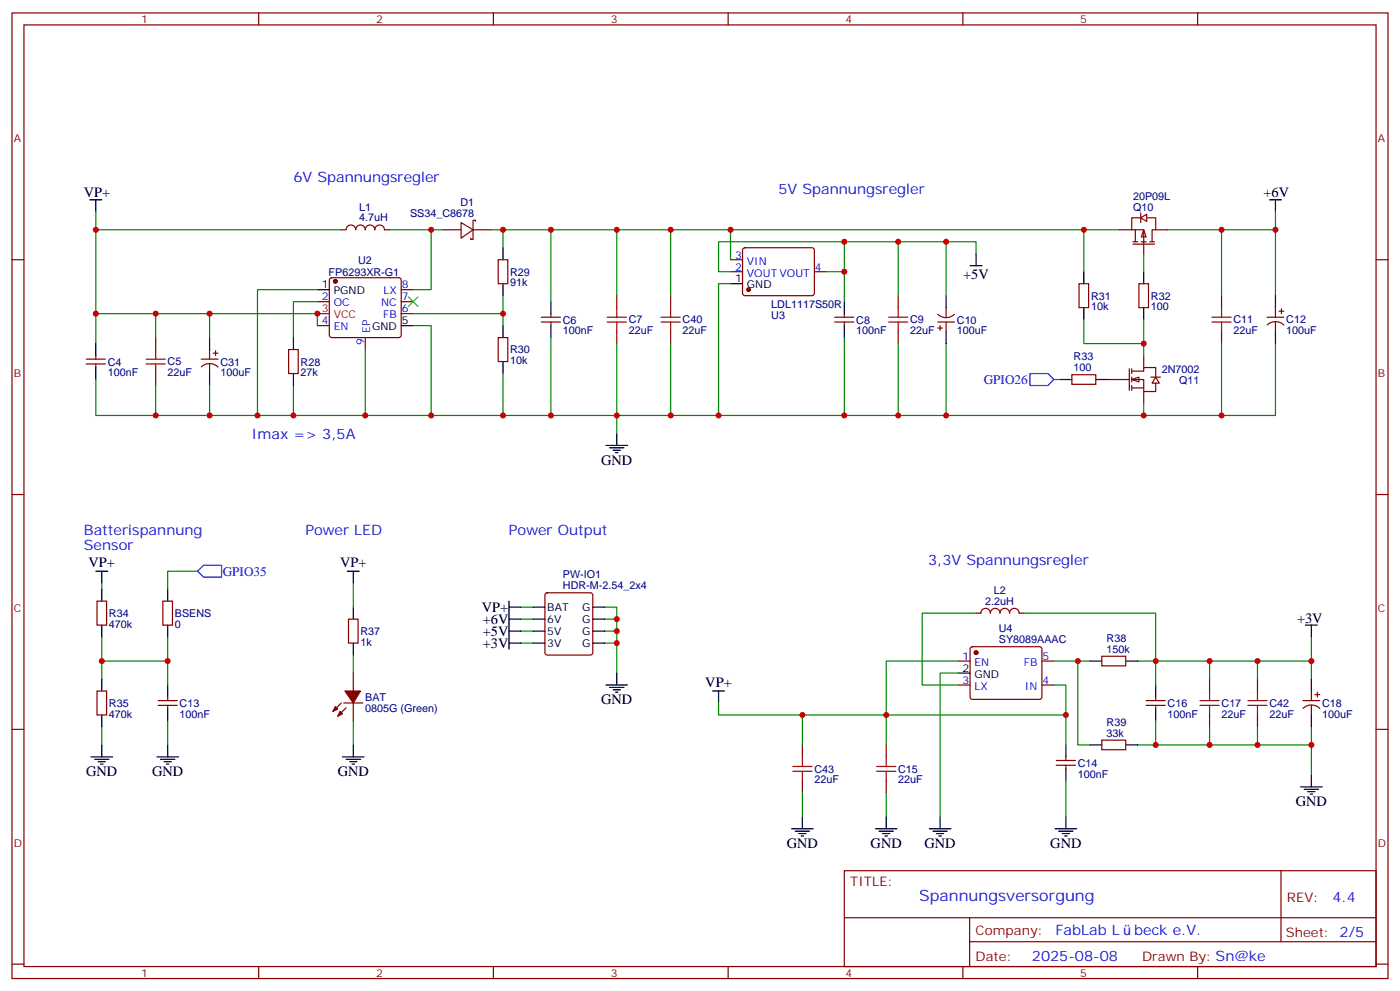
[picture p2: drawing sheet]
<svg xmlns="http://www.w3.org/2000/svg" width="412mm" height="292mm" viewBox="0 0 412 292" stroke-linecap="round" stroke-linejoin="round" font-family="sans-serif">
<g fill="none" stroke="#870000" stroke-width=".35">
<path d="M3.5 3.8h405.4v284.3h-405.4zM7.1 7.3h398.2v277.3h-398.2zM76.2 3.8v3.5M145.3 3.8v3.5M214.5 3.8v3.5M283.6 3.8v3.5M352.8 3.8v3.5M3.5 76.5h3.6M146.8 76.5h2.8v7h-2.8zM405.3 76.5h3.6M45.9 99.4v3.5M93.5 88.8h3.5"/>
<path d="M93.5 95.9h3.5M97.2 82l.5-.2h19.8l.5 .2 .2 .5v16.2l-.3 .5-.4 .2h-19.8l-.5-.2-.2-.5v-16.2zM107.6 99.4v3.5M118.2 88.8h3.5M118.2 92.4h3.5M118.2 85.3h3.5M146.8 99.4h2.8v7.1h-2.8zM159.5 93.4h5.6M159.5 94.8h5.6M162.3 92.4v1M162.3 94.8v1.1M181.7 87.1v3.5"/>
<path d="M181.7 97.6v3.6M335.5 83.5h2.8v7.1h-2.8zM359.8 87.1v3.5M359.8 97.6v3.6M25.4 105.8h5.6M25.4 107.2h5.6M28.2 104.7v1.1M28.2 107.2v1M45.9 110v3.5M3.5 145.6h3.6M405.3 145.6h3.6M28.6 177h2.8v7.1h-2.8z"/>
<path d="M102.7 182.3h2.8v7.1h-2.8zM104.1 198.2v5.3M282.2 194.7h3.6M286 190.6l.5-.2h19.7l.5 .2 .2 .5v14.4l-.7 .5-20-.1-.4-.7v-14.1zM306.9 194.7h3.5M324.6 193.3h7v2.8h-7zM356.3 200v3.5M3.5 214.8h3.6M28.6 203.5h2.8v7h-2.8zM46.6 206.3h5.6M46.6 207.7h5.6M49.4 205.2v1.1"/>
<path d="M49.4 207.7v1.1M100.5 207l-2.4 2.5M101.2 207h5.7M102 208.4l-2.5 2.5M104.1 207v5.3M261.1 219.4v3.5M282.2 201.7h3.6M306.9 201.7h3.5M324.6 217.9h7v2.9h-7zM337.6 206.3h5.7M337.6 207.7h5.7M340.4 205.2v1.1"/>
<path d="M340.4 207.7v1.1M356.3 210.5v3.6M405.3 214.8h3.6M261.1 229.9v3.6M311.1 223.9h5.7M311.1 225.4h5.7M314 222.9v1M314 225.4v1M248.7 256.4h156.6v28.2h-156.6zM377.3 256.4v20.9M248.7 270.2h156.5M285.6 277.3h119.6"/>
<path d="M285.6 270.2v14.2M3.5 283.9h3.6M76.2 284.6v3.5M145.3 284.6v3.5M214.5 284.6v3.5M283.6 284.6v3.5M352.8 284.6v3.5M405.3 283.9h3.6"/>
</g>
<g fill="none" stroke="#000" stroke-width=".35">
<path d="M26.5 58.8h3.5M28.2 58.8v3.6M373.9 58.8h3.6M375.7 58.8v3.6M148.2 73v3.5M285.8 78.2h3.5M287.5 74.7v3.5M93.5 85.3h3.5M118.2 95.9h3.5M148.2 83.5v3.6M148.2 95.9v3.5M162.3 88.8v3.6"/>
<path d="M162.3 95.9v3.5M336.9 80v3.5M336.9 90.6v3.5M28.2 101.2v3.5M28.2 108.2v3.6M148.2 106.5v3.5M178.5 131.2h6.4M179.6 131.9h4.2M180.6 132.6h2.1M181.3 133.3h.7M181.7 127.6v3.6M28.2 168.2h3.5"/>
<path d="M30 168.2v3.5M30 173.5v3.5M102.3 168.2h3.5M104.1 168.2v3.5M104.1 178.8v3.5M30 184.1v3.5M30 200v3.5M104.1 189.4v3.5M282.2 198.2h3.6M321 194.7h3.6M331.6 194.7h3.5M384.5 184.1h3.6"/>
<path d="M386.3 184.1v3.5M30 210.5v3.6M30 219.4v3.5M49.4 201.7v3.5M49.4 208.8v3.5M49.4 219.4v3.5M104.1 219.4v3.5M209.9 203.5h3.5M211.7 203.5v3.5M314 219.4v3.5M321 219.4h3.6M331.6 219.4h3.5"/>
<path d="M340.4 201.7v3.5M340.4 208.8v3.5M26.8 222.9h6.4M27.9 223.6h4.2M28.9 224.3h2.1M29.6 225h.7M46.2 222.9h6.4M47.3 223.6h4.2M48.3 224.3h2.1M49 225h.7M100.9 222.9h6.3M102 223.6h4.2"/>
<path d="M103 224.3h2.1M103.7 225h.7M314 226.4v3.5M383.1 231.7h6.4M384.2 232.4h4.2M385.2 233.1h2.1M385.9 233.8h.7M386.3 228.2v3.5M257.9 244.1h6.3M258.9 244.8h4.3M260 245.5h2.1M260.7 246.2h.7"/>
<path d="M261.1 240.5v3.6"/>
</g>
<g fill="#870000" stroke="#870000" stroke-width=".35">
<path d="M100.2 209.5l.7 .7-1.4 .7z"/>
<path d="M98.8 208.1l.7 .7-1.4 .7z"/>
<path d="M101.6 203.5h4.6l-2.1 3.5z"/>
<circle cx="98.8" cy="82.8" r=".53"/>
<circle cx="287.5" cy="192.2" r=".53"/>
</g>
<path d="M93.5 92.4h3.5" fill="none" stroke="#f00" stroke-width=".35"/>
<g fill="none" stroke="#008700" stroke-width=".35">
<path d="M28.2 62.4v38.8M28.2 67.7h72.3M114.7 67.7h12.3v17.6h-5.3M127 67.7h3.5M144.6 67.7h3.6v5.3M148.2 67.7h14.1v21.1M181.7 67.7h148.1M359.8 67.7v19.4M375.7 62.4v5.3h-31.7M375.7 67.7v19.4M28.2 92.4h65.3v3.5M93.5 88.8h-7.1v10.6"/>
<path d="M93.5 85.3h-17.7v37M121.7 92.4h26.5M148.2 87.1v8.8M162.3 99.4v22.9M359.8 101.2v21.1M30 171.7v1.8M58.2 168.2h-8.8v5.3M30 187.6v12.4M49.4 187.6v7.1h-19.4M49.4 194.7v7M282.2 198.2h-5.3v42.3M287.5 180.6h-15.9v21.1h10.6"/>
<path d="M301.6 180.6h38.8v21.1M310.4 194.7h10.6M317.5 194.7v24.7h3.5M356.3 194.7v5.3M386.3 187.6v7.1h-51.2M386.3 194.7v5.3M30 214.1v5.3M49.4 212.3v7.1M310.4 201.7h3.6v8.8h-52.9v8.9M335.1 219.4h51.2M340.4 212.3v7.1M356.3 214.1v5.3"/>
<path d="M386.3 214.1v14.1M261.1 233.5v7"/>
</g>
<path d="M120.3 87.4l2.8 2.8M123.1 87.4l-2.8 2.8" fill="none" stroke="#3c3" stroke-width=".35"/>
<g fill="none" stroke="#a10000" stroke-width=".35">
<path d="M178.9 93.4h5.6M178.9 94.8h5.6M181.7 90.6v2.8M181.7 94.8v2.8M357 93.4h5.7M357 94.8h5.7M359.8 90.6v2.8M359.8 94.8v2.8M43 105.8h5.7M43 107.2h5.7M45.9 102.9v2.9M45.9 107.2v2.8"/>
<path d="M353.5 206.3h5.6M353.5 207.7h5.6M356.3 203.5v2.8M356.3 207.7v2.8M258.2 225.7h5.7M258.2 227.1h5.7M261.1 222.9v2.8M261.1 227.1v2.8"/>
</g>
<path d="M303.4 110h5.3l1.7 1.8-1.7 1.7h-5.3zM60 166.4h5.3v3.6h-5.3l-1.8-1.8z" fill="none" stroke="#00f" stroke-width=".35"/>
<g fill="#fff" stroke="#870000" stroke-width=".35">
<path d="M333.4 111.8l2.1-.7v1.4z"/>
<path d="M340.4 111.1l1.1 1.7h-2.1z"/>
</g>
<g fill="none" stroke="#870000" stroke-width=".35">
<path d="M215.2 76.5h3.5M219 73.2l.4-.2h20.1l.4 .7-.1 12.9-.6 .5-20-.1-.5-.6v-12.7zM336 62.7v2.8M215.2 80h3.5M239.9 80h3.5M245.9 93.4h5.6M245.9 94.8h5.6M248.7 92.4v1M248.7 94.8v1.1M264.6 87.1v3.5M264.6 97.6v3.6M317.9 83.5h2.8v7.1h-2.8z"/>
<path d="M315.7 110.3h7.1v2.9h-7.1zM326.3 111.8h6.4M332.7 108.6v6.3M333.4 109.3h3.5v-1.1h3.5v2.9M333.4 111.8h3.5v3.5h3.5v-2.5M333.4 114.2h3.5M333.4 108.6v1.4M333.4 111.1v1.4M333.4 113.5v1.4M336.9 104.7v3.5M336.9 115.3v3.5M339 111.1h2.8"/>
<path d="M160.7 174.8l.5-.2h12.7l.5 .2 .2 .5v16.9l-.2 .5-.5 .2h-12.7l-.5-.2-.2-.5v-16.9z"/>
</g>
<g fill="none" stroke="#000" stroke-width=".35">
<path d="M215.2 83.5h3.5M248.7 88.8v3.6M248.7 95.9v3.5M319.3 80v3.5M319.3 90.6v3.5M312.2 111.8h3.5M322.8 111.8h3.5M149.9 178.8h3.6M149.9 177v14.1M157 178.8h3.5M174.6 178.8h3.6M149.9 182.3h3.6"/>
<path d="M149.9 185.8h3.6M149.9 189.4h3.6M157 182.3h3.5M157 185.8h3.5M157 189.4h3.5M174.6 182.3h3.6M174.6 185.8h3.6M174.6 189.4h3.6M181.7 198.2v3.5M178.5 201.7h6.4M179.6 202.4h4.2M180.6 203.1h2.1"/>
<path d="M181.3 203.8h.7"/>
</g>
<g fill="none" stroke="#008700" stroke-width=".35">
<path d="M162.3 67.7h19.4v19.4M215.2 67.7v8.8M248.7 71.2h15.9v15.9M264.6 71.2h14.1v15.9M278.7 71.2h8.8v3.5M319.3 67.7v12.3M336.9 74.7v5.3M121.7 95.9h5.3v26.4M215.2 83.5h-3.5v38.8M215.2 80h-3.5v-8.8h37v8.8M243.4 80h5.3v8.8M248.7 99.4v22.9"/>
<path d="M319.3 94.1v7.1h17.6v-7.1M45.9 113.5v8.8M86.4 113.5v8.8M107.6 102.9v19.4M148.2 110v12.3M181.7 101.2v26.4M264.6 101.2v21.1M278.7 101.2v21.1M310.4 111.8h1.8M336.9 101.2v3.5M336.9 118.8v3.5M375.7 101.2v21.1h-347.5v-10.5"/>
<path d="M153.5 178.8h3.5M178.2 178.8h3.5v10.6h-3.5M153.5 189.4h3.5M153.5 185.8h3.5M153.5 182.3h3.5M178.2 185.8h3.5M178.2 182.3h3.5M181.7 189.4v8.8"/>
</g>
<circle cx="220.5" cy="85.3" r=".53" fill="#870000" stroke="#870000" stroke-width=".35"/>
<path d="M261.8 93.4h5.6M261.8 94.8h5.6M264.6 90.6v2.8M264.6 94.8v2.8" fill="none" stroke="#a10000" stroke-width=".35"/>
<path d="M336 64.1l1.8-1v2.1z" fill="#fff" stroke="#870000" stroke-width=".35"/>
<g fill="none" stroke="#870000" stroke-width=".35">
<path d="M100.5 67.7h1.5a1.41 1.41 0 0 1 1.4-1.4 1.41 1.41 0 0 1 1.4 1.4 1.41 1.41 0 0 1 1.4-1.4 1.41 1.41 0 0 1 1.4 1.4 1.41 1.41 0 0 1 1.4-1.4 1.41 1.41 0 0 1 1.4 1.4 1.41 1.41 0 0 1 1.4-1.4 1.41 1.41 0 0 1 1.4 1.4h1.5M130.5 67.7h5.3M135.8 65.5l3.5 2.2-3.5 2.4zM139.3 67.7v2.8h-.7v-.4M139.3 67.7h5.3M140.1 65.2v-.4h-.8v2.9M329.8 67.7h3.6M333.7 71.2h1.4M333.7 71.9h6.4M334.4 67.7v3.5M335.8 64.1h-2.4v3.6h3.5v7M336.2 71.2h1.4"/>
<path d="M336.9 67.7l.7 2.1h-1.4zM338 64.1h2.4v3.6h-1v3.5M338.7 71.2h1.4M340.4 67.7h3.6M197.6 87.1v3.5M197.6 97.6v3.6M276.2 92.5a3.5 3.5 0 0 0 4.9 .1M276.2 96.6h1.4M276.2 94.8h5M276.9 95.9v1.4M278.7 90.6v2.8M278.7 94.8v2.8"/>
<path d="M373.2 93.4h5M373.3 95.7a3.5 3.5 0 0 1 4.9 0M375.7 90.6v2.8M375.7 94.8v2.8M376.8 91.7h1.4M377.5 90.9v1.5M59.3 105.8h4.9M59.3 108a3.5 3.5 0 0 1 4.9 .1M61.7 102.9v2.9M61.7 107.2v2.8M62.8 104h1.4M63.5 103.3v1.4"/>
<path d="M85 102.9h2.8v7.1h-2.8zM48 177h2.8v7.1h-2.8zM287.5 180.6l1.4-.1a1.41 1.41 0 0 1 1.4-1.4 1.41 1.41 0 0 1 1.4 1.5 1.41 1.41 0 0 1 1.5-1.5 1.41 1.41 0 0 1 1.4 1.5 1.41 1.41 0 0 1 1.4-1.5 1.41 1.41 0 0 1 1.4 1.5 1.41 1.41 0 0 1 1.4-1.5 1.41 1.41 0 0 1 1.4 1.5h1.4M370.4 200v3.5M236.4 219.4v3.5M370.4 210.5v3.6M383.8 206.3h5M383.9 208.6a3.5 3.5 0 0 1 4.9 0M386.3 203.5v2.8M386.3 207.7v2.8M387.3 204.5h1.5M388.1 203.8v1.4"/>
<path d="M236.4 229.9v3.6"/>
</g>
<g fill="none" stroke="#000" stroke-width=".35">
<path d="M61.7 99.4v3.5M86.4 99.4v3.5M278.7 87.1v3.5M278.7 97.6v3.6M375.7 87.1v3.5M375.7 97.6v3.6M61.7 110v3.5M86.4 110v3.5M49.4 173.5v3.5M49.4 184.1v3.5M386.3 200v3.5M386.3 210.5v3.6"/>
<path d="M233.2 244.1h6.3M234.2 244.8h4.3M235.3 245.5h2.1M236 246.2h.7M236.4 240.5v3.6M273.8 244.1h6.3M274.8 244.8h4.2M275.9 245.5h2.1M276.6 246.2h.7M276.9 240.5v3.6M310.8 244.1h6.3M311.9 244.8h4.2"/>
<path d="M312.9 245.5h2.1M313.6 246.2h.7M314 240.5v3.6"/>
</g>
<path d="M194.7 93.4h5.7M194.7 94.8h5.7M197.6 90.6v2.8M197.6 94.8v2.8M367.6 206.3h5.6M367.6 207.7h5.6M370.4 203.5v2.8M370.4 207.7v2.8M233.5 225.7h5.7M233.5 227.1h5.7M236.4 222.9v2.8M236.4 227.1v2.8" fill="none" stroke="#a10000" stroke-width=".35"/>
<g fill="none" stroke="#008700" stroke-width=".35">
<path d="M197.6 67.7v19.4M45.9 92.4v7M61.7 92.4v7M61.7 113.5v8.8M197.6 101.2v21.1M104.1 171.7v7.1M104.1 192.9v5.3M282.2 194.7h-21.1v15.8h-24.7M370.4 194.7v5.3M104.1 212.3v7.1M211.7 207v3.5h24.7v8.9M314 210.5v8.9"/>
<path d="M370.4 214.1v5.3M236.4 233.5v7M314 229.9v10.6"/>
</g>
<g fill="#c00">
<circle cx="127" cy="67.7" r=".88"/>
<circle cx="317.5" cy="194.7" r=".88"/>
<circle cx="386.3" cy="194.7" r=".88"/>
<circle cx="356.3" cy="219.4" r=".88"/>
<circle cx="356.3" cy="194.7" r=".88"/>
<circle cx="30" cy="194.7" r=".88"/>
<circle cx="49.4" cy="194.7" r=".88"/>
<circle cx="340.4" cy="219.4" r=".88"/>
<circle cx="340.4" cy="194.7" r=".88"/>
<circle cx="148.2" cy="92.4" r=".88"/>
<circle cx="375.7" cy="67.7" r=".88"/>
<circle cx="359.8" cy="67.7" r=".88"/>
<circle cx="181.7" cy="189.4" r=".88"/>
<circle cx="181.7" cy="185.8" r=".88"/>
<circle cx="181.7" cy="182.3" r=".88"/>
<circle cx="148.2" cy="67.7" r=".88"/>
<circle cx="162.3" cy="67.7" r=".88"/>
<circle cx="336.9" cy="101.2" r=".88"/>
<circle cx="319.3" cy="67.7" r=".88"/>
<circle cx="248.7" cy="80" r=".88"/>
<circle cx="215.2" cy="67.7" r=".88"/>
<circle cx="248.7" cy="71.2" r=".88"/>
<circle cx="264.6" cy="71.2" r=".88"/>
<circle cx="181.7" cy="67.7" r=".88"/>
<circle cx="278.7" cy="71.2" r=".88"/>
<circle cx="75.8" cy="122.3" r=".88"/>
<circle cx="162.3" cy="122.3" r=".88"/>
<circle cx="359.8" cy="122.3" r=".88"/>
<circle cx="86.4" cy="122.3" r=".88"/>
<circle cx="45.9" cy="122.3" r=".88"/>
<circle cx="107.6" cy="122.3" r=".88"/>
<circle cx="127" cy="122.3" r=".88"/>
<circle cx="148.2" cy="122.3" r=".88"/>
<circle cx="181.7" cy="122.3" r=".88"/>
<circle cx="336.9" cy="122.3" r=".88"/>
<circle cx="248.7" cy="122.3" r=".88"/>
<circle cx="264.6" cy="122.3" r=".88"/>
<circle cx="278.7" cy="122.3" r=".88"/>
<circle cx="211.7" cy="122.3" r=".88"/>
<circle cx="197.6" cy="122.3" r=".88"/>
<circle cx="197.6" cy="67.7" r=".88"/>
<circle cx="61.7" cy="122.3" r=".88"/>
<circle cx="28.2" cy="67.7" r=".88"/>
<circle cx="93.5" cy="92.4" r=".88"/>
<circle cx="28.2" cy="92.4" r=".88"/>
<circle cx="45.9" cy="92.4" r=".88"/>
<circle cx="61.7" cy="92.4" r=".88"/>
<circle cx="386.3" cy="219.4" r=".88"/>
<circle cx="370.4" cy="219.4" r=".88"/>
<circle cx="370.4" cy="194.7" r=".88"/>
<circle cx="314" cy="210.5" r=".88"/>
<circle cx="236.4" cy="210.5" r=".88"/>
<circle cx="261.1" cy="210.5" r=".88"/>
</g>
<text font-size="4.6" fill="#00f" x="270.8" y="265.4">Spannungsversorgung</text>
<g font-size="4.2" fill="#00f">
<text x="86.4" y="53.6">6V Spannungsregler</text>
<text x="229.3" y="57.1">5V Spannungsregler</text>
<text x="74.1" y="129.4">Imax =&gt; 3,5A</text>
<text x="24.7" y="157.6">Batterispannung</text>
<text x="24.7" y="161.9">Sensor</text>
<text x="90" y="157.6">Power LED</text>
<text x="149.9" y="157.6">Power Output</text>
<text x="273.4" y="166.4">3,3V Spannungsregler</text>
<text x="392.5" y="265.7">4.4</text>
<text x="310.9" y="275.2">FabLab L</text>
<text x="334.1" y="275.2">beck e.V.</text>
<text x="304" y="283">2025-08-08</text>
</g>
<g font-size="4.2">
<text x="24.7" y="58.1">VP+</text>
<text x="372.2" y="58.1">+6V</text>
<text x="283.7" y="82.2">+5V</text>
<text x="177.1" y="136.8">GND</text>
<text x="26.1" y="167.1">VP+</text>
<text x="100.2" y="167.1">VP+</text>
<text x="142" y="180.2">VP+</text>
<text x="142.2" y="183.7">+6V</text>
<text x="382.1" y="183.4">+3V</text>
<text x="142.2" y="187.3">+5V</text>
<text x="142.2" y="190.8">+3V</text>
<text x="207.8" y="202.3">VP+</text>
<text x="177.1" y="207.4">GND</text>
<text x="25.4" y="228.5">GND</text>
<text x="44.8" y="228.5">GND</text>
<text x="99.5" y="228.5">GND</text>
<text x="381.7" y="237.3">GND</text>
<text x="231.8" y="249.7">GND</text>
<text x="256.5" y="249.7">GND</text>
<text x="272.3" y="249.7">GND</text>
<text x="309.4" y="249.7">GND</text>
</g>
<g font-size="3.9" fill="#00f">
<text x="289.8" y="113">GPIO26</text>
<text x="65.6" y="169.5">GPIO35</text>
</g>
<g font-size="3.9" fill="#800">
<text x="250.5" y="261">TITLE:</text>
<text x="379.1" y="265.7">REV:</text>
<text x="287.4" y="275.2">Company:</text>
<text x="378.7" y="275.8">Sheet: 2/5</text>
<text x="287.4" y="282.9">Date:</text>
<text x="336.4" y="282.9">Drawn By: Sn@ke</text>
</g>
<g font-size="3.2" fill="#800">
<text x="41.6" y="6.8">1</text>
<text x="110.8" y="6.8">2</text>
<text x="179.9" y="6.8">3</text>
<text x="249.1" y="6.8">4</text>
<text x="318.2" y="6.8">5</text>
<text x="4.1" y="41.9">A</text>
<text x="405.9" y="41.9">A</text>
<text x="4.1" y="111.1">B</text>
<text x="405.9" y="111.1">B</text>
<text x="4.1" y="180.2">C</text>
<text x="405.9" y="180.2">C</text>
<text x="4.1" y="249.3">D</text>
<text x="405.9" y="249.3">D</text>
<text x="41.6" y="287.6">1</text>
<text x="110.8" y="287.6">2</text>
<text x="179.9" y="287.6">3</text>
<text x="249.1" y="287.6">4</text>
<text x="318.2" y="287.6">5</text>
</g>
<g font-size="3.2" fill="#000080">
<text x="333.8" y="59">20P09L</text>
<text x="105.8" y="65.2">4.7uH</text>
<text x="105.8" y="62.1">L1</text>
<text x="120.8" y="63.8">SS34_C8678</text>
<text x="135.6" y="60.6">D1</text>
<text x="333.8" y="62.2">Q10</text>
<text x="105.5" y="77.6">U2</text>
<text x="96.8" y="81.1">FP6293XR-G1</text>
<text x="150.3" y="81.2">R29</text>
<text x="150.3" y="84.3">91k</text>
<text x="321.4" y="88.2">R31</text>
<text x="339" y="88.2">R32</text>
<text x="165.8" y="95.3">C6</text>
<text x="185.2" y="95.2">C7</text>
<text x="201.1" y="95.2">C40</text>
<text x="227.2" y="90.7">LDL1117S50R</text>
<text x="227.2" y="93.9">U3</text>
<text x="252.2" y="95.3">C8</text>
<text x="268.1" y="95.2">C9</text>
<text x="281.9" y="95.3">C10</text>
<text x="321.4" y="91.4">10k</text>
<text x="339" y="91.4">100</text>
<text x="363.4" y="95.2">C11</text>
<text x="378.9" y="95.2">C12</text>
<text x="165.8" y="98.4">100nF</text>
<text x="185.2" y="98.4">22uF</text>
<text x="201.1" y="98.4">22uF</text>
<text x="252.2" y="98.4">100nF</text>
<text x="268.1" y="98.4">22uF</text>
<text x="281.9" y="98.4">100uF</text>
<text x="363.4" y="98.4">22uF</text>
<text x="378.9" y="98.4">100uF</text>
<text x="31.7" y="107.6">C4</text>
<text x="49.4" y="107.6">C5</text>
<text x="64.9" y="107.6">C31</text>
<text x="88.5" y="107.6">R28</text>
<text x="150.3" y="107.2">10k</text>
<text x="150.3" y="104.1">R30</text>
<text x="316.2" y="106.1">R33</text>
<text x="31.7" y="110.8">100nF</text>
<text x="49.4" y="110.8">22uF</text>
<text x="64.9" y="110.8">100uF</text>
<text x="88.5" y="110.8">27k</text>
<text x="316.2" y="109.3">100</text>
<text x="342.3" y="109.9">2N7002</text>
<text x="347.4" y="113.1">Q11</text>
<text x="165.8" y="173.5">HDR-M-2.54_2x4</text>
<text x="165.8" y="170.3">PW-IO1</text>
<text x="290.2" y="178.1">2.2uH</text>
<text x="292.7" y="174.9">L2</text>
<text x="32.1" y="184.8">470k</text>
<text x="32.1" y="181.7">R34</text>
<text x="51.5" y="184.9">0</text>
<text x="51.5" y="181.7">BSENS</text>
<text x="106.2" y="190.1">1k</text>
<text x="106.2" y="187">R37</text>
<text x="294.2" y="189.4">SY8089AAAC</text>
<text x="294.2" y="186.2">U4</text>
<text x="326" y="189.1">R38</text>
<text x="326" y="192.2">150k</text>
<text x="32.1" y="208.1">R35</text>
<text x="52.9" y="208.2">C13</text>
<text x="107.6" y="209.5">0805G (Green)</text>
<text x="107.6" y="206.4">BAT</text>
<text x="344" y="208.2">C16</text>
<text x="359.8" y="208.1">C17</text>
<text x="373.9" y="208.1">C42</text>
<text x="389.5" y="208.1">C18</text>
<text x="32.1" y="211.3">470k</text>
<text x="52.9" y="211.3">100nF</text>
<text x="326" y="213.7">R39</text>
<text x="344" y="211.3">100nF</text>
<text x="359.8" y="211.3">22uF</text>
<text x="373.9" y="211.3">22uF</text>
<text x="389.5" y="211.3">100uF</text>
<text x="326" y="216.9">33k</text>
<text x="239.9" y="227.5">C43</text>
<text x="264.6" y="227.5">C15</text>
<text x="317.5" y="225.8">C14</text>
<text x="239.9" y="230.7">22uF</text>
<text x="264.6" y="230.7">22uF</text>
<text x="317.5" y="229">100nF</text>
</g>
<g font-size="3.2" fill="#00f">
<text x="216.5" y="76.1">3</text>
<text x="220" y="77.9">VIN</text>
<text x="216.5" y="79.7">2</text>
<text x="220" y="81.4">VOUT VOUT</text>
<text x="240.1" y="79.7">4</text>
<text x="94.8" y="88.5">2</text>
<text x="112.9" y="86.7">LX</text>
<text x="118.4" y="88.5">7</text>
<text x="118.4" y="84.9">8</text>
<text x="94.8" y="95.5">4</text>
<text x="98.3" y="90.2">OC</text>
<text x="112.3" y="90.2">NC</text>
<text x="112.9" y="93.8">FB</text>
<text x="118.4" y="92">6</text>
<text x="98.3" y="97.3">EN</text>
<text x="107.2" y="101.6" transform="rotate(-90 107.2 101.6)">9</text>
<text x="109" y="98.1" transform="rotate(-90 109 98.1)">EP</text>
<text x="283.6" y="194.3">1</text>
<text x="287.1" y="196.1">EN</text>
<text x="301.6" y="196.1">FB</text>
<text x="307.1" y="194.3">5</text>
<text x="283.6" y="201.4">3</text>
<text x="287.1" y="203.1">LX</text>
<text x="301.9" y="203.1">IN</text>
<text x="307.1" y="201.4">4</text>
</g>
<g font-size="3.2">
<text x="216.5" y="83.2">1</text>
<text x="94.8" y="84.9">1</text>
<text x="98.3" y="86.7">PGND</text>
<text x="220" y="84.9">GND</text>
<text x="118.4" y="95.5">5</text>
<text x="109.6" y="97.3">GND</text>
<text x="161.2" y="179.8">BAT</text>
<text x="171.5" y="179.8">G</text>
<text x="161.2" y="183.4">6V</text>
<text x="171.5" y="183.4">G</text>
<text x="161.2" y="186.9">5V</text>
<text x="161.2" y="190.4">3V</text>
<text x="171.5" y="186.9">G</text>
<text x="171.5" y="190.4">G</text>
<text x="283.6" y="197.8">2</text>
<text x="287.1" y="199.6">GND</text>
</g>
<g font-size="3.2" fill="#f00">
<text x="94.8" y="92">3</text>
<text x="98.3" y="93.8">VCC</text>
</g>
</svg>
